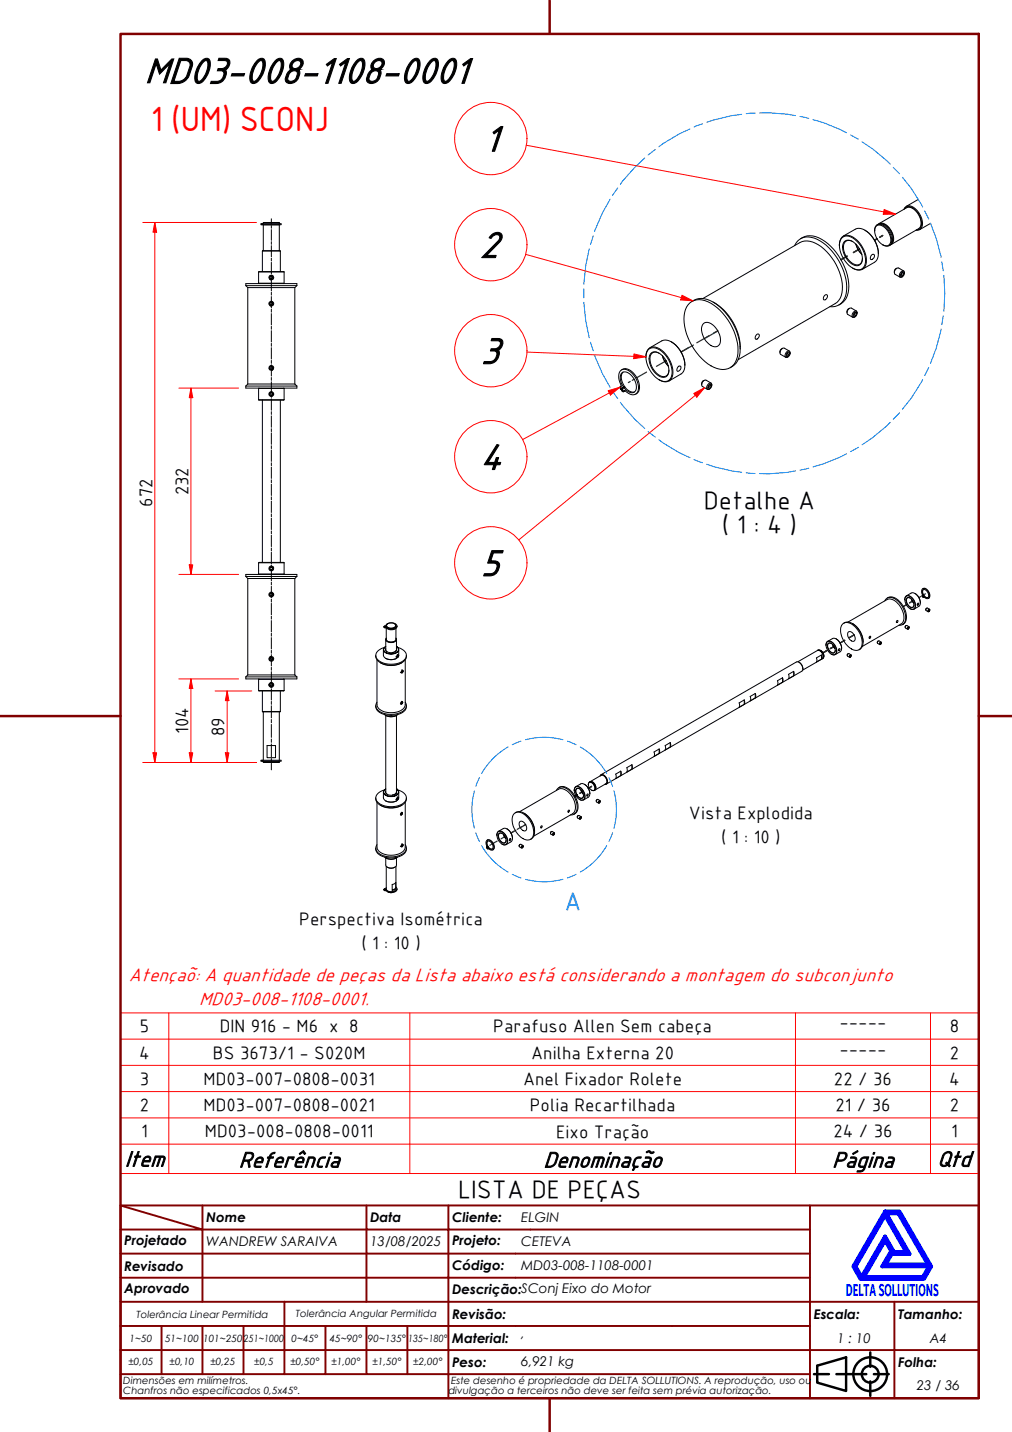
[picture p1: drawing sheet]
<svg xmlns="http://www.w3.org/2000/svg" width="210mm" height="297mm" viewBox="0 0 210 297" stroke-linecap="round" stroke-linejoin="round" font-family="sans-serif">
<!-- layer: Trilho torcido (ISO) -->
<g fill="none" stroke="#008000" stroke-width=".25">
<path d="M175.7 53.1l-1.3 .8 1.3-.7M178.1 51.7l.2-.1-1.3 .8M178.3 51.7l-1.3 .7M181.9 49.6l-.5 .3M181.9 49.5l-.5 .3M183 49l-.5 .3M183.1 48.8l-.6 .4M130.7 79.1l-.4 .3M131.6 78.7l-.5 .2M134.1 77.2l-2 1.1M138 74.8v.1M138.2 74.8h-.1"/>
<path d="M138.2 74.8l-2.1 1.2M142.9 72.1l-1.6 .9M143.8 71.6l-2.5 1.4M147 69.6l-2.5 1.5M148.9 68.6l-.9 .5M148.9 68.7l-2.6 1.4M171.4 135l-.7 .4M171.5 135l-.8 .4M173 134.1l-.8 .4M175.2 132.8l-1 .6M175.2 132.8l-.9 .6M177.2 131.7l-1 .6"/>
<path d="M187.4 125.8l.6-.4-.6 .4M189.3 124.7l-.7 .4M189.3 124.7l-.6 .4M191.1 123.7l-.5 .3M191.9 123.2l-.4 .2M101.8 175.2l-.2 .1M102.1 175.1h-.2M103.1 174.5l-.8 .4M104.7 173.5h.1M104.7 173.5l-.8 .5M106.6 172.4l-.6 .4M107 172.2l-1 .6"/>
<path d="M108.3 171.5l-1 .5M109 171l-.4 .2M109 171.1l-1 .5M119.2 165.1l.6-.2-.5 .2M120.7 164.3h.1M120.8 164.2h.1M120.8 164.2l-.5 .3 .5-.2M122.2 163.4l-.2 .1M122.3 163.4l-.3 .1M122.7 163.2l-.3 .1M122.7 163.1l-.2 .2"/>
</g>
<!-- layer: Visible (ABNT) -->
<g fill="none" stroke="#000" stroke-width=".21">
<path d="M51 59.3v-.5h10.6v.5M51 59.3h10.6M51 59.3l.4 .4M51.4 59.7v20M51.4 59.7h9.8M53.6 56.4h5.3M53.6 58.7h5.3M53.6 58.7l.1 .1M53.6 56.4v2.3M54.1 46.4h.2v.2h-.2zM54.3 46.4h4v.2h-4M54.4 46.4v.2"/>
<path d="M54.4 52.1v4.2M54.4 52.1h3.7M54.6 46.2h3.3M54.6 46.2v.2M54.6 46.6v5.4M54.7 46.6h.1M56 57.5l.2-.2 .3 .1v.3l-.2 .2-.3-.2zM57.9 46.6h.1M57.9 46.2v.2M57.9 46.6v5.4M58.1 52.1v4.2M58.9 56.4l-.1 2.4"/>
<path d="M61.2 59.7v20M61.6 59.3l-.4 .4M164.8 51a3.2 3.2 0 0 1 4.7-1.4 11.9 11.9 0 0 1 6 11.3 3 3 0 0 1-3.4 2.7M166.1 49.5a4.1 4.1 0 0 1 5 .6 12.3 12.3 0 0 1 4.9 10 3.6 3.6 0 0 1-2 3.2M174.1 50.9a1.73 1.73 0 0 1 .8-1.9 1.73 1.73 0 0 1 2 .2 5.8 5.8 0 0 1 2.7 5.8 1.65 1.65 0 0 1-2.8 .6M174.6 49.3a2.29 2.29 0 0 1 3.2 .8 5.2 5.2 0 0 1 1.5 5 1.73 1.73 0 0 1-2.8 .3 5.6 5.6 0 0 1-2.3-5.4zM174.9 49l2.5-1.5a2.83 2.83 0 0 1 3.3 1.3 5 5 0 0 1 1.2 5.1l-.5 .5-2.5 1.4M175.1 50.2a1.52 1.52 0 0 1 2.3 .3 3.7 3.7 0 0 1 1.2 4.2 1.34 1.34 0 0 1-2 0 4.1 4.1 0 0 1-1.7-4.2zM176.9 50.1a1.26 1.26 0 0 0-1.6 0 1.26 1.26 0 0 0-.4 1.5 3.9 3.9 0 0 0 2.8 3.4 1.15 1.15 0 0 0 1.2-1.4M177.5 50.6l.6 1.4 .7 .8M177.5 50.7l.6 1.3 .7 .7M179.4 47.7a5.9 5.9 0 0 1 2.8 4.9"/>
<path d="M180.8 52.9a.35 .35 0 0 1 .6 0 .67 .67 0 0 1-.8 .8zM181.4 47.9a1.1 1.1 0 0 1 .5-1.2 1.1 1.1 0 0 1 1.3 0 3.3 3.3 0 0 1 1.5 4.1 1.22 1.22 0 0 1-1.6 0M181.7 46.9a1.74 1.74 0 0 1 2.4 1 2.34 2.34 0 0 1 .3 2.9 1.93 1.93 0 0 1-2.5-1.2l-.5-1.3a1.59 1.59 0 0 1 .3-1.4zM181.9 46.6a1.82 1.82 0 0 1 2.4 .9 2.85 2.85 0 0 1 .5 3.2l-.4 .3M182.2 46.5a1.92 1.92 0 0 1 2.5 1.1 2.43 2.43 0 0 1 .3 3l-.3 .2M182.3 46.4l5.7-3.3a2.21 2.21 0 0 1 2.5 1.4 2.18 2.18 0 0 1 0 2.9l-5.7 3.3M182.6 46.4a2.98 2.98 0 0 1 2.4 4M186 55.6l-.4 .4-.1 .6M186.9 56.9l.4 .2M187 56.6l.3-.2a.55 .55 0 0 1 .2 .7 .55 .55 0 0 1-.7 .2v-.4zM187 56.7l.3-.2 .2 .2-.2 .4-.3 .2-.1-.2zM187.2 56.6l.3 .1"/>
<path d="M187.4 56.2l-1-.6a.87 .87 0 0 0-.7 1.3l1 .6M187.5 43.4a1.33 1.33 0 0 1 2.3-.1 3.6 3.6 0 0 1 1.3 4 1.02 1.02 0 0 1-1.1 .4M187.6 43.4a1.46 1.46 0 0 1 2.4 .3 3.4 3.4 0 0 1 .9 3.6l-.8 .4M187.6 56.7l-.1-.5a.86 .86 0 0 0-.8 1.3l.5-.1M190.5 41.3l-2.5 1.5M193 46.3l-2.2 1.3M51.4 79.7h9.8M51.4 79.7l-.4 .4M56 76.2l.3-.2 .2 .2v.3l-.2 .1-.3-.1zM56.2 62.7l.3 .1 .1 .2-.2 .3-.3-.1-.1-.3zM61.2 79.7l.4 .4M128.9 76.7a1.97 1.97 0 0 1 2.7 .9 3.4 3.4 0 0 1 .7 3.8l-.5 .4"/>
<path d="M129.2 77.2a2.42 2.42 0 0 0 .3 2.9M134 74.1a1.74 1.74 0 0 1 .7-1.9 1.74 1.74 0 0 1 2.1 .1 5.8 5.8 0 0 1 2.6 5.8 1.67 1.67 0 0 1-2.7 .7M134.5 72.5a2.34 2.34 0 0 1 3.1 .7 5.2 5.2 0 0 1 1.6 5.1 1.75 1.75 0 0 1-2.8 .3 5.6 5.6 0 0 1-2.3-5.4zM134.8 72.1l2.5-1.4a2.91 2.91 0 0 1 3.2 1.3 5 5 0 0 1 1.3 5.1l-.6 .5-2.4 1.4M134.9 73.4a1.49 1.49 0 0 1 2.3 .3 3.7 3.7 0 0 1 1.2 4.2 1.52 1.52 0 0 1-2.3-.3 3.7 3.7 0 0 1-1.2-4.2zM136.7 73.3a1.24 1.24 0 0 0-1.5 0 1.24 1.24 0 0 0-.4 1.4 3.9 3.9 0 0 0 2.8 3.4 1.18 1.18 0 0 0 1.1-1.3M137.4 73.8l.3 .9 .9 1.3M137.4 73.8l.6 1.3 .6 .8M139.3 70.9a5.9 5.9 0 0 1 2.7 4.9M140.6 76.1a.35 .35 0 0 1 .6 0 .65 .65 0 0 1-.1 .6 .65 .65 0 0 1-.7 .2zM143.1 62.8a3.7 3.7 0 0 1 4.4 .1 12.2 12.2 0 0 1 5.6 10.4 3.2 3.2 0 0 1-5 2.9 12 12 0 0 1-6.2-10.7 4 4 0 0 1 1.2-2.7zM143.5 62.5a3.8 3.8 0 0 1 4.4 .2 12.2 12.2 0 0 1 5.6 10.4l-.1 .7a3.3 3.3 0 0 1-2 2.5"/>
<path d="M145.8 61.9l20.1-11.6a4.2 4.2 0 0 1 4.4 .9 11.1 11.1 0 0 1 4.3 9.6 3.1 3.1 0 0 1-1.4 2.2l-20.1 11.6M145.9 67.1a1.9 1.9 0 0 1 2.6 1 3.4 3.4 0 0 1 .7 3.3 1.53 1.53 0 0 1-2.4-.3 3.7 3.7 0 0 1-1.1-3.7zM146.1 78.9l-.5 .4-.1 .5M147 80l.3-.2 .2 .2-.1 .4-.3 .2-.2-.2zM147.1 79.8l.3-.2a.55 .55 0 0 1 .1 .8 .55 .55 0 0 1-.7 .2zM147.3 79.8l.2 .2M147.5 79.5l-1.1-.6a.87 .87 0 0 0-.7 1.3l1 .6M147.6 79.9l-.1-.4a.84 .84 0 0 0-.8 .4 .84 .84 0 0 0 0 .9l.5-.1M147.9 62.7a11.3 11.3 0 0 1 5.6 9.7M156.9 69.5l.3-.2a.58 .58 0 0 1 .2 .7 .58 .58 0 0 1-.7 .3v-.4zM162.3 72.2l-.4 .4-.1 .6M163.2 73.8l.2 .1"/>
<path d="M163.2 73.4l.3-.2h.2v.4l-.3 .3-.2-.1zM163.3 73.4l.4 .2M163.4 73.1l.3-.1a.61 .61 0 0 1 .1 .7 .61 .61 0 0 1-.7 .3l-.1-.3zM163.7 72.8l-1-.6a.87 .87 0 0 0-.8 1.3l1.1 .6M163.9 73.3l-.2-.5a.82 .82 0 0 0-.7 .5 .82 .82 0 0 0 0 .8l.4-.1M171 61.3l.4-.2a.57 .57 0 0 1 .1 .7 .57 .57 0 0 1-.7 .3v-.4zM176.2 64l-.5 .3v.6M177.1 65.2l.4 .2M177.2 65l.3-.2 .2 .2-.2 .4-.3 .2-.1-.2zM177.3 64.8l.2-.1a.57 .57 0 0 1 .3 .7 .57 .57 0 0 1-.7 .4l-.1-.5zM177.4 64.9l.3 .1M177.6 64.5l-1-.6a.89 .89 0 0 0-.8 1.3l1.1 .6"/>
<path d="M177.8 65l-.1-.5a.86 .86 0 0 0-.8 1.3l.5-.1M51 80.1v.4h10.6v-.4M51 80.1h10.6M53.6 82.9h5.3M53.6 80.6h5.3M53.7 80.5l-.1 2.4M54.4 83v33.7M56 81.6l.3-.1 .2 .1v.3l-.2 .1-.3-.1zM58.1 83v33.7M58.8 80.5l.1 .1M58.9 80.6v2.3M128.7 80.4l.2 .2z"/>
<path d="M128.8 80.1l-.1 .1M129.1 80.9l.2 .2zM129.3 80.3a2.44 2.44 0 0 1-.3-3 1.87 1.87 0 0 1 2.4 1.2 2.29 2.29 0 0 1 .2 2.8 1.7 1.7 0 0 1-2.2-.9M129.4 80.4l-.5 .5 .4 .4 .2-.3a2.5 2.5 0 0 0 2.3 .8 2.35 2.35 0 0 0 .2-3.1 3.1 3.1 0 0 0-2.8-2.1 1.87 1.87 0 0 0-.6 2.8l.2 .6-.2 .3 .2 .5 .7-.7-.7 .7M129.4 80.4l.2-.1 .6 .6 .6 .3 .8 .1M129.6 81l-.3 .3M129.6 81l-.2 .1M147 80.1l.4 .3M51 119.6h10.6M51 119.6l.4 .4M51 119.6v-.4h10.6v.4M53.6 119.1h5.3"/>
<path d="M53.6 116.7h5.3M53.6 119.1l.1 .1M56.1 117.7h.3l.2 .2-.1 .2-.3 .1-.2-.3zM58.9 116.7h-5.2l-.1 2.4M58.9 119.1l-.1 .1M58.9 116.7v2.4M61.6 119.6l-.4 .4M51.4 120h9.8M51.4 120v20M56 123.2l.3-.2 .2 .2v.3l-.2 .1-.3-.1zM56 136.5l.3-.1 .2 .1v.3l-.3 .2-.2-.2zM61.2 120v20"/>
<path d="M77.9 136a2.13 2.13 0 0 0 2.2 1.9 3.9 3.9 0 0 0 4.1-1.3l.1-.6M78.2 136.9v9.3a2.67 2.67 0 0 0 3.1 1.6 2.56 2.56 0 0 0 2.8-1.6v-9.3M78.9 137.4a4.4 4.4 0 0 0 4.5 0M79.5 134.8v1.1a1.92 1.92 0 0 0 3 .4l.2-.3v-1.2M79.7 129.9h.1a1.53 1.53 0 0 1 2.5-.1 1.36 1.36 0 0 1-2.2 .4M79.7 129.9v.1M79.7 130.1h.1M79.7 130v.1M79.7 134.4l.3-.3a.71 .71 0 0 0-.4 .8 .71 .71 0 0 0 .7 .6 1.84 1.84 0 0 0 2.4-.7l-.1-.3-.4-.4a.73 .73 0 0 1 .5 .8 .73 .73 0 0 1-.6 .6 1.87 1.87 0 0 1-2.6-.7zM79.7 130.2h.2M79.7 130.1h.2M79.7 130.1v.1"/>
<path d="M79.8 134.3a1.79 1.79 0 0 0-1.7 2.2 4.3 4.3 0 0 0 6.1 0 1.6 1.6 0 0 0-1.4-2.1l-.3-.1M79.8 129.9h.1M79.8 130.1h.1zM79.9 130.1l.2 .1M79.9 130.1v.1M80 136.6a2.26 2.26 0 0 0 2.2 0M80 134.1h.1M80 134.5a.96 .96 0 0 0 1.4 .9 .71 .71 0 0 0 .8-.9M80 132.6v2.3l.3 .3M80.1 129.8a1.1 1.1 0 0 0 1 .6 1.1 1.1 0 0 0 1-.6M80.1 130.2v2.4a1.15 1.15 0 0 0 2 0v-2.2M80.1 132.4a.9 .9 0 0 0 1.4 .8 .6 .6 0 0 0 .6-.8 .65 .65 0 0 1-.1 .7 .65 .65 0 0 1-.7 .2 .91 .91 0 0 1-1.2-.8z"/>
<path d="M80.1 130h-.4v.2M80.1 129.9l-.4 .1M80.3 129.4a1.13 1.13 0 0 1 1.8 .4 1.06 1.06 0 0 1-1 .5 1.06 1.06 0 0 1-.9-.6zM80.5 129.4a.51 .51 0 0 0-.4 .6 .51 .51 0 0 0 .6 .3 .99 .99 0 0 0 1.4-.6l-.3-.3M82.1 136.2l.2 .2M82.2 134.9l-.8 .5M82.2 134.9h.1M82.2 132.6v2.3l-.3 .3M82.2 134.1h.1M82.3 129.9a1.35 1.35 0 0 1-2.2 .3h-.2M82.4 135.7l.2 .2M82.4 136.2l.1 .1 .1-.3-.2 .2 .1 .1"/>
<path d="M82.4 136h.3l-.3 .4zM82.5 136l.1 .1M82.5 136.3v.1M82.7 136a.23 .23 0 0 0-.4 0 .23 .23 0 0 0 .2 .4M83 139.5l.2 .1M83.3 139.4l.2 .1v-.3l-.2 .2 .2 .1M83.3 138.9l.2 .2M83.4 139.2l.1-.1a.18 .18 0 0 1 .1 .3 .18 .18 0 0 1-.3 0zM83.4 139.2l.2 .1M83.6 139.2v-.1a.25 .25 0 0 0-.4 .1 .25 .25 0 0 0 .2 .4v-.1M164.6 139.3l.1 .5-.1 .4M164.6 139.3l-1 .6 .1 .5-.1 .4 1-.6"/>
<path d="M164.6 139.3v.9M165.5 137.3l4-2.4a1.15 1.15 0 0 1 1 1.8l-4 2.3M165.7 137.4l.6 .5 .2 .8M166.5 138.7h.1M169.3 136.5l1.1-.6v.8l-1.1 .6 .1-.2zM169.6 134.9a1.09 1.09 0 0 1 1 .6 1.09 1.09 0 0 1 0 1.1M169.6 134.9a1.1 1.1 0 0 1 1.1 .5 1.1 1.1 0 0 1-.1 1.2M169.7 134.9a1.16 1.16 0 0 1 1 1.6M170.2 134.9a1.38 1.38 0 0 1 .7 1.2M170.4 135.9l.1 .3-.1 .5M171.3 133.8a.77 .77 0 0 1 .6-.9 .77 .77 0 0 1 .9 .5 1.77 1.77 0 0 1 .4 2.4l-.2 .1-.6-.2M171.3 133.8h.1"/>
<path d="M171.6 133.2a1.36 1.36 0 0 1 1.7 1.1 .91 .91 0 0 1-.5 1.5 1.98 1.98 0 0 1-1.2-2.6zM171.7 133l1-.5a1.84 1.84 0 0 1 1.9 2l-.3 .6-1.1 .7M171.7 133.5a1.08 1.08 0 0 1 1.5 1 .64 .64 0 0 1-.3 1 .64 .64 0 0 1-.9-.4 1.39 1.39 0 0 1-.3-1.6zM172.4 133.5a.59 .59 0 0 0-.7 .1 .59 .59 0 0 0 .1 .8 1.01 1.01 0 0 0 1.3 .9l.1-.4M172.7 133.7l.5 .8M173.4 132.5l.1 .1a2.48 2.48 0 0 1 1.1 1.8M174 134.6l.1-.1a.19 .19 0 0 1 .1 .3 .19 .19 0 0 1-.3 .1zM174.6 134.4v.1M174.8 129.4a2.11 2.11 0 0 1 2.8 .8 3.9 3.9 0 0 1 .9 4.3 1.81 1.81 0 0 1-2.6-.5 4.2 4.2 0 0 1-1.3-4.3zM175 129.3a2.1 2.1 0 0 1 2.7 .8 4.1 4.1 0 0 1 1.1 4.1l-.6 .6M175.9 131.2a.96 .96 0 0 1 1.4 .8 .61 .61 0 0 1-.1 1 .61 .61 0 0 1-.9-.3 1.47 1.47 0 0 1-.4-1.5zM175.9 129l8.1-4.6a2.28 2.28 0 0 1 2.6 1.2 3.1 3.1 0 0 1 .4 3.7l-8.2 4.8"/>
<path d="M175.9 135.6l-.2 .4M176.3 136l.1-.1a.18 .18 0 0 1 .1 .3 .18 .18 0 0 1-.3 0zM176.3 136.2h.1M176.4 136l.1 .1M176.4 136l.1 .1-.2 .2zM176.5 135.8l-.4-.2-.3 .1-.1 .4 .5 .2M176.6 136a.22 .22 0 0 0-.4 0 .22 .22 0 0 0 .2 .3M176.8 129.3a4.5 4.5 0 0 1 2.2 3.9M182.2 133l-.2 .3M182.5 133.5h.2M182.6 133.3h.1a.19 .19 0 0 1 .1 .2 .19 .19 0 0 1-.3 .1zM182.6 133.4h.2l-.2 .2z"/>
<path d="M182.6 133.7h.1M182.7 133.3l.1 .1M182.8 133.2l-.5-.3-.2 .2-.1 .3 .5 .3M182.8 133.4v-.1a.23 .23 0 0 0-.4 .1 .23 .23 0 0 0 .2 .3M183.5 124.6a1.44 1.44 0 0 1 2.4-.2 4.5 4.5 0 0 1 1.8 4.6l-.4 .5-.8 .2M184 124.1a2.11 2.11 0 0 1 2.8 .8 3.9 3.9 0 0 1 .9 4.3l-.5 .4M186 128.8l.1-.1a.18 .18 0 0 1 .1 .3 .18 .18 0 0 1-.3 0zM187.7 124.3a.76 .76 0 0 1 .5-.8 .76 .76 0 0 1 .9 .4 1.83 1.83 0 0 1 .5 2.5h-.5l-.4-.2M187.7 124.3v.1M187.9 123.7a1.39 1.39 0 0 1 1.8 1.1 .94 .94 0 0 1-.6 1.6 1.97 1.97 0 0 1-1.2-2.7zM188 129.8l-.3 .3M188 123.6l1-.6a1.86 1.86 0 0 1 1.9 2.1l-.2 .6-1.1 .7"/>
<path d="M188 124.1a1.09 1.09 0 0 1 1.5 1 .64 .64 0 0 1-.2 .9 .64 .64 0 0 1-.9-.4 1.45 1.45 0 0 1-.4-1.5zM188.3 130.3l.2 .1M188.4 130.2h.1l-.2 .2zM188.4 130.1l.1 .1M188.5 130l-.4-.3-.3 .2v.3l.4 .3M188.6 130.2v-.2a.24 .24 0 0 0-.4 .1 .24 .24 0 0 0 .2 .4M188.8 124a.54 .54 0 0 0-.7 .1 .54 .54 0 0 0-.1 .7 1.07 1.07 0 0 0 1.4 1.1l.2-.5M189 124.3l.5 .8-.5-.8M189.8 123.1a2.33 2.33 0 0 1 1.1 2M190.3 125.2l.2-.1a.21 .21 0 0 1 0 .3 .21 .21 0 0 1-.3 0zM191.3 123.6v.1zM191.3 123.5h.1"/>
<path d="M191.4 122.1a1.31 1.31 0 0 1 1.4 1.6l-.2 .4M191.5 123.8v.1zM191.5 122.3a.99 .99 0 0 0 .1 1.2M191.5 123.5a.7 .7 0 0 1-.3-.7 .7 .7 0 0 1 .5-.5 1.08 1.08 0 0 1 .6 1.7l-.3-.1-.4-.3M191.6 123.9h.1M191.6 123.6l-.2 .2 .1 .1 .2-.1a.65 .65 0 0 0 .9 .3 .65 .65 0 0 0 .1-1 1.11 1.11 0 0 0-1.4-.9 1.36 1.36 0 0 0 0 1.3l-.1 .1 .1 .1 .3-.2-.3 .2M191.6 123.6l.4 .3h.5M192.2 126.1l-.2 .4M192.6 126.6l.1 .1v-.2l-.1 .2h.1M192.7 126.5l.1 .1M192.8 126.4l-.5-.3a.34 .34 0 0 0-.2 .5l.4 .3M192.8 126.6v-.2a.25 .25 0 0 0-.3 .1 .25 .25 0 0 0 .1 .4h.1"/>
<path d="M51 140.4h10.6M51 140.4v.4h10.6v-.4M51.4 140h9.8M51.4 140l-.4 .4M53.6 143.2h5.3M53.6 140.9h5.3M53.7 140.8l-.1 2.4M54.1 157.7h.2v.2h-.2zM54.3 157.7h4v.2h-4M54.4 143.3v4.3M54.4 157.7v.2M54.4 147.6h3.7"/>
<path d="M54.6 158.1h3.3M54.6 147.7v10M54.6 157.9v.2M54.7 157.9h.1M55.4 154.7h1.7v2.5h-1.7zM56 141.9l.3-.1 .2 .1v.3l-.2 .2-.3-.2zM57.9 157.9h.1M57.9 147.7v10M57.9 157.9v.2M58.1 143.3v4.3M58.8 140.8l.1 .1M58.9 140.9v2.3"/>
<path d="M61.2 140l.4 .4M77.9 146.4a2.12 2.12 0 0 0 2.2 1.9 3.9 3.9 0 0 0 4.1-1.3l.1-.6M78.2 145.7a1.43 1.43 0 0 0 1 2.1 4.4 4.4 0 0 0 4.9-.8l.2-.8-.2-.5M79.8 148.2a2.31 2.31 0 0 0 2.7 0M80 148.4h.1M80 148.4v16l.3 .4M80 148.4a2.42 2.42 0 0 0 2.2 0v16l-.3 .4M83 146l.2 .1M83.2 145.9l.2 .1M83.3 145.7l.1-.1a.19 .19 0 0 1 .1 .3 .19 .19 0 0 1-.3 0zM83.3 145.7l.2 .1M83.3 145.5h.2"/>
<path d="M83.4 145.7l.1 .1-.3 .2zM83.4 146h-.1M83.5 145.7a.23 .23 0 0 0-.3 0 .23 .23 0 0 0 .1 .3M128.8 160l.1 .3-.1 .6M128.8 160l-1.1 .6 .1 .3-.1 .6 1.1-.6M128.8 160v.9M131.1 158.6l.1 .6-.1 .3M131.1 158.6l-1.1 .6 .1 .6-.1 .4 1.1-.7M131.1 158.6v.9M136.7 155.4l.1 .3-.1 .6M136.7 155.4l-1 .6 .1 .5-.1 .4 1-.6M136.7 155.4v.9"/>
<path d="M139 154l.1 .6-.1 .3M139 154l-1 .7 .1 .5-.1 .4 1-.7M139 154v.9M154.4 145.2l.1 .5-.1 .4M154.4 145.2l-1.1 .6 .1 .5-.1 .4 1.1-.6M154.4 145.2v.9M156.7 143.9l.1 .3-.1 .6M156.7 143.9l-1.1 .6 .1 .3-.1 .6 1.1-.6M156.7 143.9v.9M162.3 140.6l.1 .3-.1 .6M162.3 140.6l-1.1 .6 .2 .3-.2 .6 1.1-.6M162.3 140.6v.9"/>
<path d="M77.9 165.5a2.09 2.09 0 0 0 2.2 1.9 3.8 3.8 0 0 0 4.1-1.3l.1-.6M77.9 175.9a2.09 2.09 0 0 0 2.2 1.9 3.9 3.9 0 0 0 4.1-1.3l.1-.6M78.2 175.2a1.42 1.42 0 0 0 1 2.2 4.2 4.2 0 0 0 5-1l.1-.6-.2-.6M78.2 166.4v9.3a2.71 2.71 0 0 0 3.1 1.7 2.6 2.6 0 0 0 2.8-1.7v-9.3M78.9 167a4.6 4.6 0 0 0 4.5 0M79.5 164.3v1.2a1.85 1.85 0 0 0 2.7 .6l.5-.5v-1.3M79.8 163.9a1.76 1.76 0 0 0-1.7 2.2 4.4 4.4 0 0 0 5.4 .7 1.42 1.42 0 0 0 .8-1.5 1.42 1.42 0 0 0-1.2-1.2l-.6-.2M79.8 177.8a2.31 2.31 0 0 0 2.7 0M79.8 163.8a.78 .78 0 0 0-.1 .9 .78 .78 0 0 0 .8 .4 1.57 1.57 0 0 0 2.2-.9l-.5-.5a.78 .78 0 0 1 .5 .9 .78 .78 0 0 1-.9 .5 1.78 1.78 0 0 1-2.3-.8l.5-.6zM80 166.1h.1M80 163.7h.1M80 178h.1"/>
<path d="M80 164.1a.98 .98 0 0 0 1.4 .8 .73 .73 0 0 0 .8-.8M80 178a2.42 2.42 0 0 0 2.2 0v1.4a1.29 1.29 0 0 1-2.2 0zM80.1 179.7v4.7a1.17 1.17 0 0 0 2 0v-4.7M80.3 179.9h.1a1.57 1.57 0 0 0 1.5 0M82.1 165.8l.2 .1M82.2 164.5l-.8 .4M82.2 166.1a2.47 2.47 0 0 1-2.2 0M82.2 163.7h.1M82.4 165.3l.2 .1M82.4 165.6h.2l-.2 .2zM82.4 165.7l.1 .1M82.5 165.6h.1"/>
<path d="M82.7 165.6v-.1a.23 .23 0 0 0-.4 .1 .23 .23 0 0 0 .1 .3h.1M83 175.5l.2 .1M83 169h.1M83.2 168.7l.2-.1a.2 .2 0 0 1 0 .3 .2 .2 0 0 1-.3 0zM83.2 168.9l.1 .1M83.3 168.7l.1 .1M83.3 168.7l.1 .1-.2 .2zM83.3 175.5l.1 .1M83.3 175l.2 .1M83.3 168.5h.1M83.4 175.3l.2-.1a.21 .21 0 0 1 0 .3 .21 .21 0 0 1-.3 0zM83.4 175.4h.1"/>
<path d="M83.4 175.3h.1l-.1 .3zM83.5 168.7v-.1a.25 .25 0 0 0-.4 .1 .25 .25 0 0 0 .2 .3M83.6 175.3a.22 .22 0 0 0-.4 0 .22 .22 0 0 0 .2 .3M100.9 175.7h.1M100.9 175.7l.1 .1zM101 174.3a1.33 1.33 0 0 1 1.5 1.6l-.3 .4M101.1 175.9l.1 .2zM101.2 174.5a.92 .92 0 0 0 .1 1.1M101.2 175.7a.67 .67 0 0 1-.3-.7 .67 .67 0 0 1 .5-.5 1.08 1.08 0 0 1 .6 1.7l-.4-.1-.4-.3M101.2 176.1h.1M101.2 175.8l-.2 .2 .1 .1 .2-.1a.65 .65 0 0 0 1 .3 .65 .65 0 0 0 0-1.1 1.08 1.08 0 0 0-1.4-.8 1.36 1.36 0 0 0 .1 1.2v.3l.3-.3-.3 .3M101.2 175.8l.9 .3"/>
<path d="M103.1 173.2a.76 .76 0 0 1 .5-.8 .76 .76 0 0 1 .9 .4 1.79 1.79 0 0 1 .5 2.4l-.9-.1M103.1 173.2h.1M103.3 172.6a1.5 1.5 0 0 1 1.9 1.3 .8 .8 0 0 1 0 .9 .8 .8 0 0 1-.8 .4 2.01 2.01 0 0 1-1.1-2.6zM103.4 172.5l1-.6a1.86 1.86 0 0 1 1.9 2l-.2 .6-1.1 .7M103.4 172.9a1.09 1.09 0 0 1 1.5 1 .61 .61 0 0 1-.1 .9 .61 .61 0 0 1-.9-.2 1.49 1.49 0 0 1-.5-1.7zM104.2 172.9a.54 .54 0 0 0-.7 .1 .54 .54 0 0 0-.1 .7 1.07 1.07 0 0 0 1.4 1l.2-.4M104.4 173.1l.5 .9zM105.2 171.9v.1a2.41 2.41 0 0 1 1.1 1.9M105.7 174.1l.2-.1a.21 .21 0 0 1 0 .2 .21 .21 0 0 1-.3 .1zM106.7 168.7a2.07 2.07 0 0 1 2.7 .9 3.9 3.9 0 0 1 1 4.2 1.77 1.77 0 0 1-2.7-.4 4 4 0 0 1-1.1-4.5zM106.9 168.6a2.1 2.1 0 0 1 2.7 .9 3.8 3.8 0 0 1 .9 4.2l-.5 .4M107.8 168.4l8-4.7a2.72 2.72 0 0 1 3.1 1.9 2.62 2.62 0 0 1-.1 3.2l-8.1 4.6"/>
<path d="M107.8 170.4a1.25 1.25 0 0 1 1.4 1.5 .54 .54 0 0 1-.4 .5 .54 .54 0 0 1-.6-.4 1.28 1.28 0 0 1-.4-1.6zM107.9 175.1l-.2 .4M108.3 175.6l.1 .1M108.3 175.5h.1a.18 .18 0 0 1 .1 .2 .18 .18 0 0 1-.3 .1zM108.3 175.6h.2l-.2 .2zM108.4 175.5l.1 .1M108.5 175.4l-.5-.3-.3 .3v.2l.5 .3M108.5 175.6v-.2a.24 .24 0 0 0-.3 .2 .24 .24 0 0 0 .1 .3h.1M108.6 168.7a4.4 4.4 0 0 1 2.3 3.8M112.2 171.4l.2-.1a.21 .21 0 0 1 0 .3 .21 .21 0 0 1-.3 0zM114.4 172.5l-.2 .4M114.7 173.1l.1 .1"/>
<path d="M114.8 173l.2-.1-.2 .3zM114.8 172.9l.1 .1M115 172.7l-.5-.2-.3 .2v.3l.5 .2M115 172.9v-.1a.24 .24 0 0 0-.3 .1 .24 .24 0 0 0 .1 .3h.1M115 172.9h.1M115.4 164a1.44 1.44 0 0 1 2.4-.3 4.6 4.6 0 0 1 1.7 4.7l-.6 .6h-.6M115.9 163.4a2.1 2.1 0 0 1 2.7 .9 4.2 4.2 0 0 1 1.1 4l-.6 .6M117.9 168h.1a.21 .21 0 0 1 .1 .3 .21 .21 0 0 1-.3 .1zM119.1 163.9a.73 .73 0 0 1 .4-.8 .73 .73 0 0 1 .9 .3 1.84 1.84 0 0 1 .6 2.5l-.4 .1-.4-.2M119.3 163.3a1.4 1.4 0 0 1 1.8 1.1 .94 .94 0 0 1-.5 1.6 2 2 0 0 1-1.3-2.7zM119.4 163.2l1-.6a1.86 1.86 0 0 1 1.9 2l-.2 .7-1.1 .6M119.5 163.7a1.08 1.08 0 0 1 1.5 1 .6 .6 0 0 1-.2 .9 .6 .6 0 0 1-.8-.2 1.43 1.43 0 0 1-.5-1.7z"/>
<path d="M120 169.2l-.3 .3M120.2 163.6a.54 .54 0 0 0-.7 .1 .54 .54 0 0 0 0 .7 1.04 1.04 0 0 0 1.4 1l.1-.4M120.3 169.7l.2 .1M120.4 169.6h.1l-.1 .2zM120.4 169.6h.1M120.5 163.9l.5 .8M120.5 169.4l-.4-.3-.3 .2v.3l.4 .3M120.6 169.6v-.1a.22 .22 0 0 0-.4 .1 .22 .22 0 0 0 .2 .3M121.2 162.7h.1a2.38 2.38 0 0 1 1 1.9M121.8 164.7h.1a.21 .21 0 0 1 .1 .3 .21 .21 0 0 1-.3 0zM122 162.7a.51 .51 0 0 1 .4-.5 .51 .51 0 0 1 .6 .3 .95 .95 0 0 1 .1 1.5l-.4-.1M122 162.7h.1"/>
<path d="M122.2 162.4a1.03 1.03 0 0 1 1 .4 1.03 1.03 0 0 1-.1 1.2 1.19 1.19 0 0 1-.9-1.6zM122.2 162.2a1.09 1.09 0 0 1 1.1 .6 1.09 1.09 0 0 1-.1 1.2M122.4 162.2a1.1 1.1 0 0 1 1 .5 1.1 1.1 0 0 1 0 1.2M122.4 162.1l2.3-1.3a1.15 1.15 0 0 1 1 1.8l-2.3 1.3M122.5 162.1a1.22 1.22 0 0 1 1 1.7M123.9 165.8l-.2 .4M124.2 166.4h.2M124.3 166.3h.2l-.2 .2zM124.4 166.2l.1 .1M124.4 166.1l-.4-.3a.35 .35 0 0 0-.3 .6l.4 .2M124.5 166.3v-.2a.25 .25 0 0 0-.4 .1 .25 .25 0 0 0 .2 .4v-.1M124.5 160.8a1 1 0 0 1 1.4 .9 .6 .6 0 0 1-.4 1 .91 .91 0 0 0 0-1.6 .58 .58 0 0 0-1-.2z"/>
<path d="M124.7 160.7l40.5-23.4a1.27 1.27 0 0 1 1.1 1.9l-40.5 23.4M79.7 184.5h.1M79.7 184.5v.1M79.7 184.6h.1M79.7 184.5h.4l-.4 .1v.1M79.7 184.7h.2M79.7 184.6h.2M79.7 184.6v.1M79.8 184.4h.1M79.8 184.6h.1zM79.9 184.7l.2 .1M79.9 184.6l.2 .1"/>
<path d="M79.9 184.6v.1M80.1 184.1l-.1 .2-.3 .2M80.1 184.7v.1M81.3 183.5l.5-.2 .3-.3v1.3l-.8 .4zM81.4 185.1l-.9-.1 .7 .2M82.1 184.3l-.3 .2-.5 .2M82.1 184a.6 .6 0 0 1 .1 .7 .6 .6 0 0 1-.6 .3 1.55 1.55 0 0 1-1.5-.3M82.3 184.4a1.33 1.33 0 0 1-2.1 .5l-.1-.1"/>
<circle cx="56.3" cy="57.6" r=".39"/>
<circle cx="56.3" cy="57.6" r=".5"/>
<circle cx="56.3" cy="76.3" r=".5"/>
<circle cx="56.3" cy="76.3" r=".39"/>
<circle cx="56.3" cy="63" r=".39"/>
<circle cx="56.3" cy="63" r=".5"/>
<circle cx="56.3" cy="81.7" r=".5"/>
<circle cx="56.3" cy="81.7" r=".39"/>
<circle cx="56.3" cy="117.9" r=".5"/>
<circle cx="56.3" cy="117.9" r=".39"/>
<circle cx="56.3" cy="123.3" r=".5"/>
<circle cx="56.3" cy="123.3" r=".39"/>
<circle cx="56.3" cy="136.7" r=".39"/>
<circle cx="56.3" cy="136.7" r=".5"/>
<circle cx="180.5" cy="132.2" r=".21"/>
<circle cx="188.4" cy="130.3" r=".2"/>
<circle cx="192.7" cy="126.6" r=".2"/>
<circle cx="56.3" cy="142.1" r=".39"/>
<circle cx="56.3" cy="142.1" r=".5"/>
<circle cx="82.5" cy="165.7" r=".2"/>
<circle cx="114.9" cy="173.1" r=".19"/>
<circle cx="120.4" cy="169.6" r=".2"/>
<circle cx="124.3" cy="166.4" r=".21"/>
</g>
<!-- layer: Detail Boundary (ABNT) -->
<g fill="none" stroke="#0080ff" stroke-width=".21">
<path d="M128.1 39l-1.1 1.5M133.7 32.8l-2 1.9-3 3.5M135.9 31l-1.5 1.1M143.1 26.7l-2.2 1.1-4.2 2.6M145.7 25.7l-1.7 .6M153.8 23.7l-2 .3-5.2 1.4M156.6 23.5l-1.8 .1M157.6 23.4h1.9l3.8 .3 1.7 .3M165.9 24.2l1.8 .4M168.6 24.8l2.2 .6 4.8 2.1M176.4 28l1.6 .9M178.8 29.4l2.2 1.5 3.6 3.1"/>
<path d="M185.3 34.7l1.3 1.4M187.2 36.8l1.8 2.3 2.4 3.8M121.1 59.9v1.9M122.2 51.6l-.7 3.5-.4 3.9M123 48.9l-.5 1.8M126.6 41.3l-1.6 2.8-1.7 3.9M191.8 43.8l.8 1.6M193 46.3l1.2 3.2 1 3.9M195.3 54.3l.3 1.9M195.8 57.1l.2 3.7-.2 3.8M121.1 62.7l.4 3.9 .7 3.5M122.5 71l.5 1.8"/>
<path d="M123.3 73.6l1.7 4 1.6 2.8M191.4 78.7l-2.4 3.8-1.8 2.4M192.6 76.2l-.8 1.7M195.2 68.2l-1 4-1.2 3.2M195.6 65.5l-.3 1.8M127 81.2l1.1 1.5M128.7 83.4l3 3.6 2 1.9M134.4 89.5l1.5 1.2M136.7 91.2l4.2 2.7 2.2 1M144 95.3l1.7 .7M146.6 96.3l1.4 .5 3.8 .9 2 .3M154.8 98.1l1.8 .1"/>
<path d="M165 97.7l-1.7 .3-3.8 .3-1.9-.1M167.7 97.1l-1.8 .4M175.6 94.1l-4.8 2.1-2.2 .6M178 92.8l-1.6 .9M184.6 87.6l-3.6 3.2-2.2 1.5M186.6 85.6l-1.3 1.4M105.4 154.9a14.7 14.7 0 0 0-5.5 5.5M108.1 153.7l-1.9 .8M109 153.4a15 15 0 0 1 7.8 0M117.7 153.7l1.8 .8M120.4 154.9a14.7 14.7 0 0 1 5.4 5.5M98.4 164a15 15 0 0 0 0 7.8"/>
<path d="M98.7 172.7l.7 1.8M99.4 161.3l-.7 1.8M99.9 175.4a14.6 14.6 0 0 0 5.5 5.5M125.8 175.4a15 15 0 0 1-5.4 5.5M126.3 161.3l.8 1.8M127.1 172.7l-.8 1.8M127.3 164a15 15 0 0 1 0 7.8M106.2 181.4l1.9 .7M109 182.4a15 15 0 0 0 7.8 0M119.5 181.4l-1.8 .7"/>
</g>
<path d="M25 215.5h178M35 210.1v33.3M85 210.1v33.3M165 210.1v33.3M193 210.1v33.3M25 237.3h178v-27.2h-178v33.3M25 221h178M25 226.4h178M25 231.9h178M203 237.3v6.1h-178M25 243.4v6.6h178v-6.6" fill="none" stroke="#f00" stroke-width=".21"/>
<!-- layer: Borda A3/A4 (ABNT) -->
<path d="M25 7h178v283h-178zM114 0v7M0 148.5h25M203 148.5h7M114 290v7" fill="none" stroke="#800000" stroke-width=".51"/>
<path d="M183.6 257.3l1.2 2.2-1.8 3.2h9.7l-1.3 2.2h-12.2zM183.6 252.1l4.4 7.6h-2.6l-1.8-3.2-4.9 8.4-1.3-2.2zM183.6 251.3h3l6.5 11.4-1.5 2.6h-13.1l-1.5-2.6zM183.8 251.7h2.5l6.2 10.6h-8.8l1.3-2.2h3.7zM185 259.7h.2l-.1 .2z" fill="none" stroke="#00f" stroke-width=".8"/>
<!-- layer: 0 -->
<path d="M178.5 265.3h13.1" fill="none" stroke="#000" stroke-width=".21"/>
<g fill="none" stroke="#800000" stroke-width=".4">
<path d="M25 250l17 5h-17M25 250h178v40h-178zM42 255h34v5h17M42 255v15M42 250v5M76 250v5h17v5M93 250v5h75M168 250v20h-143M25 260h51v10M25 275h17M33.5 275v10M50.5 275h-8.5v10"/>
<path d="M59 270v15h-8.5M67.5 275v10h-8.5M76 275v10h8.5M84.5 275v10M93 275h-42.5v10M93 260v5h-68M93 275v10h75M93 260h75M93 275h75M168 265h-75v10M185.5 270v10h17.5M203 270h-35v10h17.5v10"/>
<path d="M25 285h25.5M25 280h143v10M67.5 285h8.5M84.5 285h8.5v5"/>
</g>
<g fill="none" stroke="#000" stroke-width=".51">
<path d="M168.8 285h3.1M169.5 283.3l6-1.8v7l-6-1.7zM173.5 285h6.2M180.5 280.5v3M180.5 286.5v3M181.3 285h3"/>
<circle cx="180.5" cy="285" r="3.5"/>
<circle cx="180.5" cy="285" r="1.75"/>
</g>
<!-- layer: Linha de centro (ISO) -->
<g fill="none" stroke="#000" stroke-width=".21">
<path d="M56.3 45.4v1.1M56.3 46.8v.5M56.3 47.6v2.3M56.3 50.1v.6M56.3 51v2.3M56.3 53.6v.5M56.3 54.4v2.4M56.3 57.1v.6M56.3 58v2.3M56.3 60.6v.6M56.3 61.5v2.4M56.3 64.2v.6"/>
<path d="M56.3 65.1v2.3M56.3 67.7v.6M56.3 68.6v2.3M56.3 71.2v.6M56.3 72.1v2.4M56.3 74.8v.6M56.3 75.7v2.3M56.3 78.3v.6M56.3 79.2v2.4M56.3 81.8v.6M56.3 82.7v2.4M56.3 85.4v.6"/>
<path d="M56.3 86.3v2.3M56.3 88.9v.6M56.3 89.8v2.4M56.3 92.5v.6M56.3 93.4v2.3M56.3 96v.6M56.3 96.9v2.3M56.3 99.5v.6M56.3 100.4v2.4M56.3 103.1v.6M56.3 104v2.3M56.3 106.6v.6"/>
<path d="M56.3 107.5v2.3M56.3 110.1v.6M56.3 111v2.4M56.3 113.7v.6M56.3 114.6v2.3M56.3 117.2v.6M56.3 118.1v2.4M56.3 120.8v.5M56.3 121.6v2.4M56.3 124.3v.6M56.3 125.2v2.3M56.3 127.8v.6"/>
<path d="M56.3 128.7v2.4M56.3 131.4v.6M56.3 132.3v2.3M56.3 134.9v.6M56.3 135.8v2.3M56.3 138.4v.6M56.3 139.3v2.4M56.3 142v.6M56.3 142.9v2.3M56.3 145.5v.6M56.3 146.4v2.5M56.3 149.3v.6"/>
<path d="M56.3 150.3v2.7M56.3 153.3v.7M56.3 154.3v2.7M56.3 157.3v.7M56.3 158.3v1.4"/>
</g>
<path d="M47.1 156.2v2" fill="none" stroke="#f00" stroke-width=".21"/>
<path d="M46.7 156.2h.8l-.4 2z" fill="#f00"/>
<path d="M46.7 156.2h.8l-.4 2zM47.1 143.3v2" fill="none" stroke="#f00" stroke-width=".21"/>
<path d="M47.1 143.3l.4 2h-.8z" fill="#f00"/>
<path d="M39.6 156.2v2M44.6 143.3h7.6M44.6 158.2h8.6M47.1 143.3l.4 2h-.8zM47.1 145.3v10.9" fill="none" stroke="#f00" stroke-width=".21"/>
<path d="M39.2 156.2h.8l-.4 2z" fill="#f00"/>
<path d="M39.2 156.2h.8l-.4 2zM39.6 140.8v2" fill="none" stroke="#f00" stroke-width=".21"/>
<path d="M39.6 140.8l.4 2h-.8z" fill="#f00"/>
<path d="M39.6 117.2v2M37.1 140.8h12.4M37.1 158.2h16.1M39.6 140.8l.4 2h-.8zM39.6 142.8v13.4" fill="none" stroke="#f00" stroke-width=".21"/>
<path d="M39.2 117.2h.8l-.4 2z" fill="#f00"/>
<path d="M39.6 80.5v2M39.2 117.2h.8l-.4 2z" fill="none" stroke="#f00" stroke-width=".21"/>
<path d="M39.6 80.5l.4 2h-.8z" fill="#f00"/>
<path d="M32.1 46.2v2M37.1 80.5h12.4M39.6 80.5l.4 2h-.8zM39.6 82.5v34.7M37.1 119.2h12.4" fill="none" stroke="#f00" stroke-width=".21"/>
<path d="M32.1 46.2l.4 2h-.8z" fill="#f00"/>
<path d="M32.1 46.2l.4 2h-.8zM32.1 156.2v2" fill="none" stroke="#f00" stroke-width=".21"/>
<path d="M31.7 156.2h.8l-.4 2z" fill="#f00"/>
<path d="M29.6 46.2h23.6M32.1 48.2v108M29.6 158.2h23.6M31.7 156.2h.8l-.4 2z" fill="none" stroke="#f00" stroke-width=".21"/>
<path d="M141.3 61.7l2.4 .7" fill="none" stroke="#f00" stroke-width=".21"/>
<path d="M141.5 61.2l2.2 1.2-2.5-.2z" fill="#f00"/>
<g fill="none" stroke="#f00" stroke-width=".21">
<path d="M109 52.8l32.3 8.9M141.5 61.2l2.2 1.2-2.5-.2zM128.6 80.3l-2.2 1.2"/>
<circle cx="101.8" cy="50.8" r="7.5"/>
</g>
<path d="M126.1 81.1l2.5-.8-2 1.6z" fill="#f00"/>
<g fill="none" stroke="#f00" stroke-width=".21">
<path d="M131.5 73.9l2.5 .1M126.1 81.1l2.5-.8-2 1.6zM126.4 81.5l-18 9.7"/>
<circle cx="101.8" cy="94.7" r="7.5"/>
</g>
<path d="M131.5 73.4l2.5 .6-2.6 .4z" fill="#f00"/>
<g fill="none" stroke="#f00" stroke-width=".21">
<path d="M109.3 73l22.2 .9M131.5 73.4l2.5 .6-2.6 .4zM146.1 80.4l-1.9 1.6"/>
<circle cx="101.8" cy="72.7" r="7.5"/>
</g>
<path d="M143.9 81.6l2.2-1.2-1.6 2z" fill="#f00"/>
<g fill="none" stroke="#f00" stroke-width=".21">
<path d="M183.3 43.9l2.5 .5M143.9 81.6l2.2-1.2-1.6 2zM144.2 82l-36.6 30"/>
<circle cx="101.8" cy="116.8" r="7.5"/>
</g>
<path d="M183.4 43.5l2.4 .9-2.6 .1z" fill="#f00"/>
<g fill="none" stroke="#f00" stroke-width=".21">
<path d="M109.2 30.1l74.1 13.8M183.4 43.5l2.4 .9-2.6 .1z"/>
<circle cx="101.8" cy="28.7" r="7.5"/>
</g>
<g font-size="8.1">
<text x="30" y="17.2">MD03-008-1108-0001</text>
<text x="100.4" y="31.3">1</text>
<text x="99.6" y="53.3">2</text>
<text x="99.7" y="75.3">3</text>
<text x="99.6" y="97.3">4</text>
<text x="99.7" y="119.3">5</text>
</g>
<text font-size="7" fill="#f00" x="31.3" y="27.1">1 (UM) SCONJ</text>
<g font-size="5.4">
<text x="146" y="105.5">Detalhe A</text>
<text x="149.7" y="110.5">( 1 : 4 )</text>
<text x="95" y="248.5">LISTA DE PEÇAS</text>
</g>
<text font-size="5.4" fill="#0080ff" x="117.1" y="188.8">A</text>
<g font-size="4.9">
<text x="25.9" y="241.9">Item</text>
<text x="49.6" y="242.1">Referência</text>
<text x="112.8" y="242.1">Denominação</text>
<text x="172.6" y="242.1">Página</text>
<text x="194.4" y="241.9">Qtd</text>
</g>
<g font-size="4.1" fill="#f00">
<text x="26.7" y="203.6">Atençaõ: A quantidade de peças da Lista abaixo está considerando a montagem do subconjunto</text>
<text x="41.3" y="208.6">MD03-008-1108-0001.</text>
</g>
<g font-size="3.9">
<text x="31.6" y="105.1" transform="rotate(-90 31.6 105.1)">672</text>
<text x="39.1" y="102.8" transform="rotate(-90 39.1 102.8)">232</text>
<text x="39.1" y="152.3" transform="rotate(-90 39.1 152.3)">104</text>
<text x="46.5" y="152.7" transform="rotate(-90 46.5 152.7)">89</text>
<text x="142.9" y="169.9">Vista Explodida</text>
<text x="149.6" y="174.9">( 1 : 10 )</text>
<text x="62.1" y="191.8">Perspectiva Isométrica</text>
<text x="75" y="196.9">( 1 : 10 )</text>
<text x="29" y="214.1">5</text>
<text x="45.6" y="214.1">DIN 916 - M6 x 8</text>
<text x="102.3" y="214.1">Parafuso Allen Sem cabeça</text>
<text x="174.1" y="213.3">-----</text>
<text x="197" y="214.1">8</text>
<text x="28.9" y="219.6">4</text>
<text x="44.2" y="219.6">BS 3673/1 - S020M</text>
<text x="110.2" y="219.6">Anilha Externa 20</text>
<text x="174.1" y="218.8">-----</text>
<text x="197" y="219.6">2</text>
<text x="29" y="225">3</text>
<text x="42.2" y="225">MD03-007-0808-0031</text>
<text x="108.5" y="225">Anel Fixador Rolete</text>
<text x="173" y="225">22 / 36</text>
<text x="196.9" y="225">4</text>
<text x="29" y="230.4">2</text>
<text x="42.2" y="230.4">MD03-007-0808-0021</text>
<text x="109.9" y="230.4">Polia Recartilhada</text>
<text x="173.3" y="230.5">21 / 36</text>
<text x="197" y="230.4">2</text>
<text x="29.3" y="235.9">1</text>
<text x="42.5" y="235.9">MD03-008-0808-0011</text>
<text x="115.3" y="236">Eixo Tração</text>
<text x="172.8" y="235.9">24 / 36</text>
<text x="197.3" y="235.9">1</text>
</g>
<text font-size="3.9" fill="#00f" x="175.4" y="268.8">DELTASOLLUTIONS</text>
<g font-size="2.8">
<text x="42.8" y="253.5">Nome</text>
<text x="76.8" y="253.5">Data</text>
<text x="93.8" y="253.6">Cliente:</text>
<text x="108.1" y="253.5">ELGIN</text>
<text x="25.8" y="263.6">Revisado</text>
<text x="25.8" y="258.3">Projetado</text>
<text x="42.8" y="258.5">WANDREW SARAIVA</text>
<text x="76.8" y="258.4">13/08/2025</text>
<text x="93.8" y="263.4">Código:</text>
<text x="93.8" y="258.3">Projeto:</text>
<text x="108.1" y="263.5">MD03-008-1108-0001</text>
<text x="108.1" y="258.5">CETEVA</text>
<text x="25.8" y="268.3">Aprovado</text>
<text x="93.8" y="268.3">Descrição:SConj Eixo do Motor</text>
<text x="93.8" y="273.6">Revisão:</text>
<text x="168.8" y="273.5">Escala:</text>
<text x="186.3" y="273.5">Tamanho:</text>
<text x="93.8" y="278.6">Material:</text>
<text x="108.1" y="277.6">,</text>
<text x="173.7" y="278.5">1 : 10</text>
<text x="192.8" y="278.6">A4</text>
<text x="93.8" y="283.5">Peso:</text>
<text x="108.1" y="283.3">6,921 kg</text>
<text x="186.3" y="283.5">Folha:</text>
<text x="190.2" y="288.4">23 / 36</text>
</g>
<g font-size="2.1">
<text x="28.3" y="273.3">Tolerância Linear Permitida</text>
<text x="61.4" y="273.1">Tolerância Angular Permitida</text>
<text x="26.9" y="278.3">1~50</text>
<text x="34.2" y="278.3">51~100</text>
<text x="42.1" y="278.3">101~250</text>
<text x="50.5" y="278.3">251~1000</text>
<text x="60.5" y="278.3">0~45°</text>
<text x="68.4" y="278.3">45~90°</text>
<text x="76.3" y="278.3">90~135°</text>
<text x="84.7" y="278.3">135~180°</text>
<text x="25.6" y="287.1">Dimensões em milímetros.</text>
<text x="26.6" y="283.2">±0,05</text>
<text x="35.2" y="283.2">±0,10</text>
<text x="43.6" y="283.2">±0,25</text>
<text x="52.7" y="283.2">±0,5</text>
<text x="60.2" y="283.2">±0,50°</text>
<text x="68.7" y="283.2">±1,00°</text>
<text x="77.2" y="283.2">±1,50°</text>
<text x="85.7" y="283.2">±2,00°</text>
<text x="93.6" y="287.1">Este desenho é propriedade da DELTA SOLLUTIONS. A reprodução, uso ou</text>
<text x="25.6" y="289.2">Chanfros não especificados 0,5x45°.</text>
<text x="93" y="289.2">divulgação a terceiros não deve ser feita sem prévia autorização.</text>
</g>
</svg>
